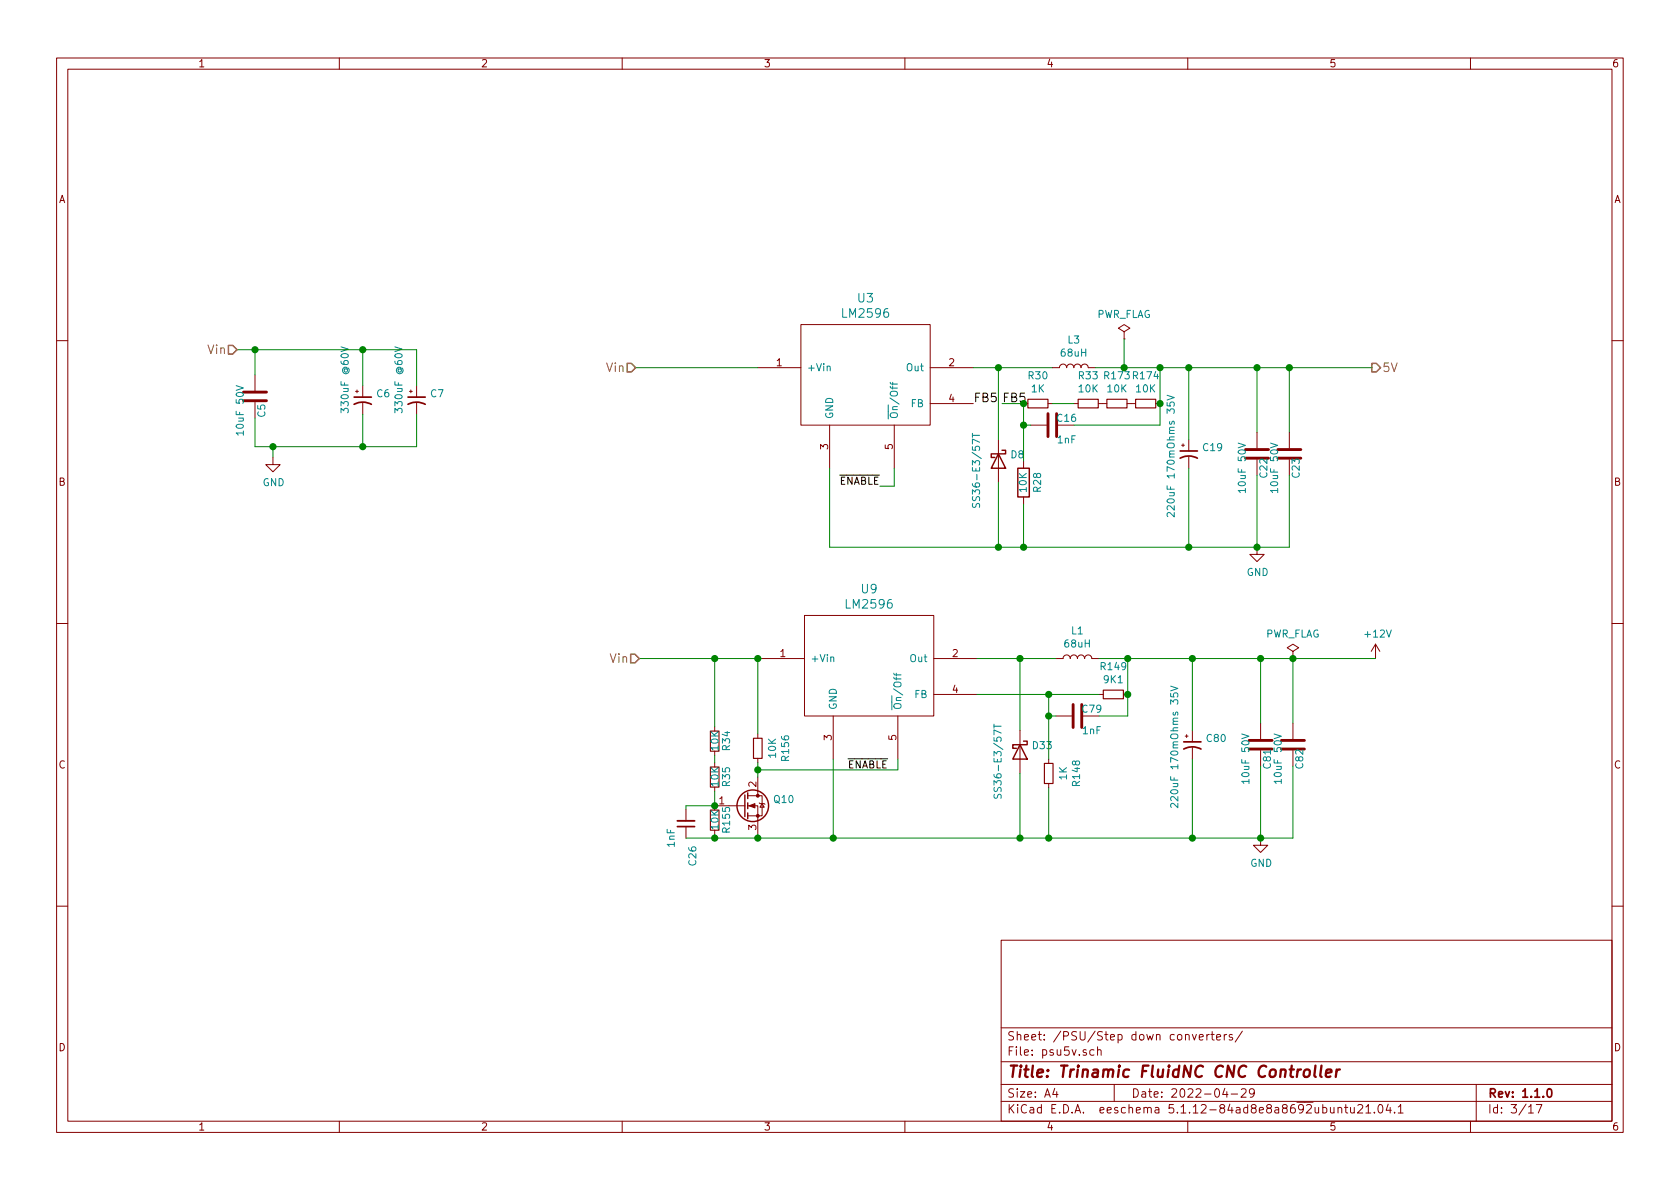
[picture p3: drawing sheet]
<svg xmlns="http://www.w3.org/2000/svg" width="297mm" height="210mm" viewBox="0 0 297 210" stroke-linecap="round" stroke-linejoin="round" font-family="sans-serif">
<g fill="none" stroke="#840000" stroke-width=".18">
<path d="M10 10.3h277v189.9h-277zM12 12.2h273v186.1h-273zM60 10.3v1.9M110 10.3v1.9M160 10.3v1.9M210 10.3v1.9M260 10.3v1.9M141.6 57.4h22.9v17.8h-22.9zM198.8 58.7l1-.7-1-.6-1.1 .6 1.1 .7v1.2M198.8 59.9h.1M10 60.2h2M45.1 66.3v2.8"/>
<path d="M62.9 69.2h.5M63.1 69v.5M64.1 68.2v2M64.1 71.2v2.1M72.4 69.2h.5M72.6 69v.5M73.7 68.2v2M73.7 71.2v2.1M134 65h7.6M146.7 75.2v7.6M158.1 75.2v7.6M164.5 71.4h7.6"/>
<path d="M164.5 65h7.6M176.5 77.7v7.6M181 71.4h.7M182.2 75.2h2.8M185.3 71.4h.8M186.1 65h1.2a.63 .63 0 0 1 .7-.6 .63 .63 0 0 1 .6 .6 .63 .63 0 0 1 .6-.6 .63 .63 0 0 1 .7 .6 .63 .63 0 0 1 .6-.6 .63 .63 0 0 1 .6 .6 .63 .63 0 0 1 .7-.6 .63 .63 0 0 1 .6 .6h1.3M189.9 71.4h.7M194.2 71.4h1.5M199.3 71.4h1.5M204.3 71.4h.8M208.9 78.7h.5M209.2 78.5v.5"/>
<path d="M210.2 77.7v2.1M222.2 76.4v2.8M228 76.4v2.8M285 60.2h2M48.3 80.9v1.3h1.2l-1.2 1.2-1.3-1.2h1.3M181 81.5v1.3M181 87.9v1.2M210.2 80.8v2M222.2 96.8v1.2h1.3l-1.3 1.3-1.2-1.3h1.2M10 110.3h2M134.6 116.5h7.6M142.2 108.8h22.9v17.8h-22.9z"/>
<path d="M165.1 116.5h7.6M186.7 116.5h1.3a.63 .63 0 0 1 .6-.7 .63 .63 0 0 1 .6 .7 .63 .63 0 0 1 .7-.7 .63 .63 0 0 1 .6 .7 .63 .63 0 0 1 .6-.7 .63 .63 0 0 1 .7 .7 .63 .63 0 0 1 .6-.7 .63 .63 0 0 1 .6 .7h1.3M228.6 115.2l1-.7-1-.6-1 .6 1 .7v1.3M228.6 116.5h.1M243.2 113.9l-.8 1.3M243.2 113.9v2.6M243.2 113.9l.8 1.3M285 110.3h2M126.4 128.5v.8M126.4 132.8v.8M126.4 134.9v.7M126.4 139.2v.7"/>
<path d="M134 129.8v.8M134 134.1v.8M134 137.4v3.3M147.3 126.6v7.6M158.7 126.6v7.6M165.1 122.8h7.6M180.3 129.2v7.6M185.4 134.2v.8M185.4 138.6v.7M186.7 126.6h2.8M194.3 122.8h.8M198.6 122.8h.8"/>
<path d="M209.5 130.2h.6M209.8 129.9v.5M210.8 129.2v2M210.8 132.2v2M222.9 127.9v2.8M228.6 127.9v2.8M121.3 143.1v2.1M121.3 146.2v2M126.4 146.8v.8M131.7 142.5h-5.3v.8M132.2 142.5h1.8v5.1M132.2 140.7h2.5v3.6h-2.5"/>
<path d="M134.2 142l.2 .1h.7l.2 .1M134.7 142.1l.4 .6h-.7zM222.9 148.2v1.3h1.3l-1.3 1.2-1.3-1.2h1.3M10 160.2h2M177 166.3h108v32h-108zM285 160.2h2M60 198.3v1.9M110 198.3v1.9M160 198.3v1.9M177 194.8h108M177 191.8h108M177 187.8h108"/>
<path d="M177 181.8h108M186.5 192.5l-.4 1h1M186.8 193v1M193.4 185.7l-.4-.1-.3 .3 .1 .6 .2 .1 .4-.1M194.1 185.7l.2-.1 .3 .1 .1 .9M194.1 185.1v1.5M197 191.8v3M210 198.3v1.9M212 183.4l.8-.1-.1-.3-.5-.1-.2 .2 .1 .7h.6M213.4 182.9v1M213.8 182.9l-.4 .3M214.1 182.9h.6"/>
<path d="M214.3 182.4v1.3l.4 .2M215.1 183.4l.7-.1-.1-.3-.4-.1-.2 .2 .1 .7h.5M216.5 182.9v1M216.6 192.5l-.4 1h.9M216.9 182.9l-.4 .3M216.9 193v1M217.7 193.5h1.1M217.9 183l-.4-.1-.2 .2 .1 .3 .5 .1v.3h-.6M219.5 192.7l.2-.2h.3l.3 .2v.3v.2l-.9 .8h.9M219.7 182.3l-1.3 2M221.8 193.2l-.3 .3h-.3l-.3-.3v-.4l.2-.2 .4-.1 .2 .2a1.13 1.13 0 0 1-.2 1.2l-.4 .1M235.2 195.8l.1 .9 .4 .1 .2-.1"/>
<path d="M235.9 195.8v1M236.6 196l.1-.1a.37 .37 0 0 1 .5 .1v.8M236.6 195.8v1M237.7 195.8h.6M237.9 195.3v1.3l.4 .2M238.8 195.8v.8a.39 .39 0 0 0 .6 .1M239.4 195.8v1M240.1 195.5l.2-.2h.3l.3 .2v.3l-.9 1h.9M241.5 195.8l.4-.5v1.5M241.5 196.8h.9M243 196.7v.1M243.8 195.5l.3-.2a.94 .94 0 0 1 0 1.5 .79 .79 0 0 1-.3-1.3z"/>
<path d="M245.4 195.2l-.3 1.1h.9M245.8 195.8v1M246.6 196.7v.1M247.2 195.8l.4-.5v1.5M247.2 196.8h.9M260 198.3v1.9M261 191.8v6.5M270.3 195.8l.4-.5v1.5M270.3 196.8h.8M271.6 195.3h1l-.6 1.5"/>
</g>
<path d="M62.6 71.5a3.2 3.2 0 0 1 3.1 0M62.6 70.2h3.1M72.1 71.5a3.2 3.2 0 0 1 3.1 0M72.1 70.2h3.1M208.7 79.8h3M208.7 81a3.2 3.2 0 0 1 3 0M209.3 132.5a3.2 3.2 0 0 1 3 0M209.3 131.2h3M119.8 146.2h3M273.7 192.6l.3-.1a.94 .94 0 0 1 0 1.5h-.1a1 1 0 0 1-.2-1.4z" fill="none" stroke="#840000" stroke-width=".3"/>
<path d="M230.7 189.3a.51 .51 0 0 1 .5-.2 .51 .51 0 0 1 .4 .4l-.1 .6a.56 .56 0 0 1-.5 .4 .56 .56 0 0 1-.5-.4zM232.6 188.4l-.2 1.8 .2 .2M233.7 188.4l-.3 1.8 .3 .2M234.4 189.8l1-.2v-.4l-.6-.1-.3 .3v.9l.1 .1 .6-.1M236.3 189.1l-.1 1.3M236.9 189.1a.54 .54 0 0 0-.6 .4" fill="none" stroke="#840000" stroke-width=".41"/>
<g fill="none" stroke="#008484" stroke-width=".18">
<path d="M41.8 68.2l1.2 .4-1.2 .4M60.3 61.3l1.3 .4-1.3 .5M69.8 61.3l1.3 .4-1.3 .5M146.3 64.9l.1-.2 .3 .1 .1 .8M157.4 68.3l.2 .3h1.1M157.4 67.6l.2 .3h1.1M157.8 67.6v.5M157.8 68.3v.5M171.9 76.6v.7M171.9 77h1.3M206.3 71.2v.5l.7 .1-.2-.5 .3-.2h.3l.2 .2-.1 .5M206.3 69.9l1.3 .4-1.3 .4"/>
<path d="M218.9 78.4l1.3 .4-1.3 .4M224.6 78.4l1.3 .4-1.3 .4M172 89l-.1 .5 .2 .2 .4-.1 .2-.5 .3-.1 .2 .2v.5M207.6 90.6v.8l-.9-.8-.4 .3 .2 .5M146.9 116.3l.2-.1h.3v.8M158 119.8l.2 .3h1.1M158 119l.2 .3h1.1M158.5 119v.5M158.5 119.8v.4M175.7 128.1v.7M175.7 128.4h1.3M207 122.6v.6l.6 .1-.1-.5 .2-.3h.3l.3 .3-.2 .5"/>
<path d="M207 121.3l1.3 .4-1.3 .5M219.6 129.8l1.2 .4-1.2 .4M225.3 129.8l1.2 .4-1.2 .4M175.8 140.5l-.1 .4 .2 .2h.4l.2-.6h.3l.2 .2v.5M208.3 142.1v.7l-1-.7-.3 .2 .1 .5"/>
</g>
<path d="M181.7 70.6h3.6v1.5h-3.6zM190.6 70.6h3.6v1.5h-3.6zM195.7 70.6h3.6v1.5h-3.6zM200.8 70.6h3.5v1.5h-3.5zM125.6 135.6h1.5v3.6h-1.5zM125.6 129.3h1.5v3.5h-1.5zM133.2 130.6h1.5v3.5h-1.5zM184.7 135h1.5v3.6h-1.5zM195.1 122h3.5v1.6h-3.5zM125.6 143.3h1.5v3.5h-1.5z" fill="none" stroke="#840000" stroke-width=".2"/>
<g fill="none" stroke="#840000" stroke-width=".51">
<path d="M43.1 69.3h4M43.1 70.9h4M185.3 73.1v4.1M186.8 73.1v4.1M220.2 79.5h4.1M225.9 79.5h4.1M220.2 81h4.1M225.9 81h4.1M189.7 124.6v4M191.3 124.6v4M220.9 130.9h4M220.9 132.5h4"/>
<path d="M226.6 130.9h4M226.6 132.5h4"/>
</g>
<path d="M119.8 145.2h3" fill="none" stroke="#840000" stroke-width=".33"/>
<g fill="none" stroke="#840000" stroke-width=".25">
<path d="M177.2 79.6h.6v.7h-2.5v.6h.6M176.5 80.3l1.3 2.5h-2.5zM180 82.8h2v5.1h-2zM180.3 131.7l1.3 2.5h-2.5zM181 131.1h.6v.6h-2.5v.6h.6M131.7 140.6v3.8M132.2 140.2v1M132.2 142v1M132.2 143.8v1"/>
<circle cx="133.1" cy="142.5" r="2.79"/>
</g>
<g fill="#840000" stroke="#840000" stroke-width=".18">
<path d="M132.5 142.5l1-.4v.8z"/>
<circle cx="134" cy="144.3" r=".25"/>
<circle cx="134" cy="140.7" r=".25"/>
</g>
<g fill="none" stroke="#008400" stroke-width=".18">
<path d="M198.8 59.9v5.1M41.9 61.8h31.8v6.4M45.1 61.8v4.5M48.3 79v1.9M64.1 61.8v6.4M64.1 73.3v5.7M73.7 73.3v5.7h-28.6v-5.1M112.4 65h21.6M172.1 65h14M176.5 65v12.7M177.2 71.4h3.8v10.1M181 75.2h1.2"/>
<path d="M186.1 71.4h3.8M193.7 65h48.9M205.1 65v10.2h-15.2M210.2 65v12.7M222.2 65v11.4M228 65v11.4M146.7 82.8v14h81.3v-12.7M158.1 82.8v3.2h-2.5M176.5 85.3v11.5M181 89.1v7.7M210.2 82.8v14M222.2 84.1v12.7"/>
<path d="M113 116.5h21.6M126.4 116.5v12M134 116.5v13.3M172.7 116.5h14M180.3 116.5v12.7M194.3 116.5h48.9M199.4 116.5v10.1h-5.1M210.8 116.5v12.7M222.9 116.5v11.4M228.6 116.5v11.4M126.4 133.6v1.3M126.4 139.9v2.6h-5.1v.6"/>
<path d="M134 134.9v2.5M147.3 134.2v14M158.7 134.2v1.9h-24.7M172.7 122.8h21.6M180.3 136.8v11.4M185.4 122.8v11.4M185.4 139.3v8.9M185.4 126.6h1.3M210.8 134.2v14M222.9 135.5v12.7M228.6 135.5v12.7h-107.3M126.4 147.6v.6"/>
<path d="M134 147.6v.6"/>
</g>
<path d="M40.4 61.1h.7l.8 .7-.8 .8h-.7zM110.9 64.3h.7l.8 .7-.8 .8h-.7zM242.6 64.3h.7l.8 .7-.8 .8h-.7zM111.5 115.7h.8l.7 .8-.7 .7h-.8z" fill="none" stroke="#848400" stroke-width=".25"/>
<g fill="#008400" stroke="#008400" stroke-width=".25">
<circle cx="176.5" cy="96.8" r=".51"/>
<circle cx="64.1" cy="79" r=".51"/>
<circle cx="64.1" cy="61.8" r=".51"/>
<circle cx="210.2" cy="65" r=".51"/>
<circle cx="181" cy="96.8" r=".51"/>
<circle cx="222.3" cy="65" r=".51"/>
<circle cx="205.1" cy="65" r=".51"/>
<circle cx="45.1" cy="61.8" r=".51"/>
<circle cx="48.3" cy="79" r=".51"/>
<circle cx="222.3" cy="96.8" r=".51"/>
<circle cx="210.2" cy="96.8" r=".51"/>
<circle cx="205.1" cy="71.4" r=".51"/>
<circle cx="228" cy="65" r=".51"/>
<circle cx="181" cy="75.2" r=".51"/>
<circle cx="198.8" cy="65" r=".51"/>
<circle cx="228.6" cy="116.5" r=".51"/>
<circle cx="134" cy="148.2" r=".51"/>
<circle cx="147.3" cy="148.2" r=".51"/>
<circle cx="134" cy="116.5" r=".51"/>
<circle cx="210.8" cy="116.5" r=".51"/>
<circle cx="126.4" cy="142.5" r=".51"/>
<circle cx="222.9" cy="116.5" r=".51"/>
<circle cx="222.9" cy="148.2" r=".51"/>
<circle cx="126.4" cy="116.5" r=".51"/>
<circle cx="210.8" cy="148.2" r=".51"/>
<circle cx="176.5" cy="65" r=".51"/>
<circle cx="180.3" cy="148.2" r=".51"/>
<circle cx="126.4" cy="148.2" r=".51"/>
<circle cx="185.4" cy="148.2" r=".51"/>
<circle cx="185.4" cy="122.8" r=".51"/>
<circle cx="199.4" cy="122.8" r=".51"/>
<circle cx="185.4" cy="126.6" r=".51"/>
<circle cx="180.3" cy="116.5" r=".51"/>
<circle cx="199.4" cy="116.5" r=".51"/>
<circle cx="134" cy="136.1" r=".51"/>
</g>
<text font-size="2.8" fill="#840000" x="178" y="190.5">Title: Trinamic FluidNC CNC Controller</text>
<g font-size="2.1" fill="#008484">
<text x="151.7" y="53.5">U3</text>
<text x="149.1" y="56.2">LM2596</text>
<text x="149.8" y="107.6">LM2596</text>
<text x="152.3" y="104.9">U9</text>
</g>
<g font-size="2.1" fill="#848400">
<text x="36.8" y="62.6">Vin</text>
<text x="107.3" y="65.8">Vin</text>
<text x="244.3" y="65.8">5V</text>
<text x="107.9" y="117.2">Vin</text>
</g>
<text font-size="2.1" x="172.1" y="71.1">FB5</text>
<text font-size="2.1" fill="#008400" x="177.2" y="71.1">FB5</text>
<g font-size="2.1" fill="#840000">
<text x="178" y="184">Sheet: /PSU/Step down converters/</text>
<text x="178" y="186.7">File: psu5v.sch</text>
<text x="178" y="196.9">KiCad E.D.A. eeschema 5.1.12-84ad8e8a8692ubuntu21.04.1</text>
<text x="178" y="194.1">Size: A4</text>
<text x="200" y="194.1">Date: 2022-04-29</text>
<text x="263" y="194.1">Rev: 1.1.0</text>
<text x="263" y="196.9">Id: 3/17</text>
</g>
<g font-size="1.8" fill="#840000">
<text x="35" y="11.9">1</text>
<text x="85" y="11.9">2</text>
<text x="135" y="11.9">3</text>
<text x="185" y="11.9">4</text>
<text x="235" y="11.9">5</text>
<text x="285" y="11.9">6</text>
<text x="10.4" y="35.9">A</text>
<text x="285.4" y="35.9">A</text>
<text x="137.3" y="64.8">1</text>
<text x="167.8" y="64.8">2</text>
<text x="167.8" y="71.1">4</text>
<text x="146.4" y="79.5" transform="rotate(-90 146.4 79.5)">3</text>
<text x="157.9" y="79.5" transform="rotate(-90 157.9 79.5)">5</text>
<text x="10.4" y="85.9">B</text>
<text x="285.4" y="85.9">B</text>
<text x="137.9" y="116.2">1</text>
<text x="168.4" y="116.2">2</text>
<text x="168.4" y="122.5">4</text>
<text x="147.1" y="130.9" transform="rotate(-90 147.1 130.9)">3</text>
<text x="158.5" y="130.9" transform="rotate(-90 158.5 130.9)">5</text>
<text x="10.4" y="135.9">C</text>
<text x="285.4" y="135.9">C</text>
<text x="127.2" y="142.2">1</text>
<text x="133.7" y="139.2" transform="rotate(-90 133.7 139.2)">2</text>
<text x="133.7" y="146.8" transform="rotate(-90 133.7 146.8)">3</text>
<text x="10.4" y="185.9">D</text>
<text x="285.4" y="185.9">D</text>
<text x="35" y="199.9">1</text>
<text x="85" y="199.9">2</text>
<text x="135" y="199.9">3</text>
<text x="185" y="199.9">4</text>
<text x="235" y="199.9">5</text>
<text x="285" y="199.9">6</text>
</g>
<g font-size="1.8" fill="#008484">
<text x="193.8" y="56.2">PWR_FLAG</text>
<text x="142.6" y="65.7">+Vin</text>
<text x="160.4" y="65.7">Out</text>
<text x="187.7" y="63.1">68uH</text>
<text x="188.8" y="60.8">L3</text>
<text x="66.6" y="70.3">C6</text>
<text x="76.2" y="70.3">C7</text>
<text x="181.9" y="67.1">R30</text>
<text x="182.4" y="69.4">1K</text>
<text x="190.8" y="67.1">R33</text>
<text x="190.8" y="69.4">10K</text>
<text x="195.4" y="67.1">R173 R174</text>
<text x="195.9" y="69.4">10K</text>
<text x="200.9" y="69.4">10K</text>
<text x="43.1" y="76.5" transform="rotate(-90 43.1 76.5)">10uF 50V</text>
<text x="46.9" y="73.8" transform="rotate(-90 46.9 73.8)">C5</text>
<text x="61.6" y="72.4" transform="rotate(-90 61.6 72.4)">330uF @60V</text>
<text x="71.2" y="72.4" transform="rotate(-90 71.2 72.4)">330uF @60V</text>
<text x="147.3" y="74.2" transform="rotate(-90 147.3 74.2)">GND</text>
<text x="158.7" y="74.2" transform="rotate(-90 158.7 74.2)">On/Off</text>
<text x="161.1" y="72">FB</text>
<text x="187" y="74.6">C16</text>
<text x="178.8" y="81">D8</text>
<text x="187" y="78.4">1nF</text>
<text x="212.8" y="79.8">C19</text>
<text x="46.4" y="86">GND</text>
<text x="173.3" y="88.6" transform="rotate(-90 173.3 88.6)">SS36-E3/57T</text>
<text x="181.5" y="87" transform="rotate(-90 181.5 87)">10K</text>
<text x="184.1" y="87" transform="rotate(-90 184.1 87)">R28</text>
<text x="220.3" y="86.7" transform="rotate(-90 220.3 86.7)">10uF 50V</text>
<text x="224.1" y="84.4" transform="rotate(-90 224.1 84.4)">C22</text>
<text x="226" y="86.7" transform="rotate(-90 226 86.7)">10uF 50V</text>
<text x="229.8" y="84.4" transform="rotate(-90 229.8 84.4)">C23</text>
<text x="207.7" y="90.1" transform="rotate(-90 207.7 90.1)">220uF 170mOhms 35V</text>
<text x="220.4" y="101.8">GND</text>
<text x="189.5" y="112.2">L1</text>
<text x="223.6" y="112.7">PWR_FLAG</text>
<text x="241.5" y="112.7">+12V</text>
<text x="143.3" y="117.1">+Vin</text>
<text x="161" y="117.1">Out</text>
<text x="188.3" y="114.5">68uH</text>
<text x="194.7" y="118.5">R149</text>
<text x="148" y="125.6" transform="rotate(-90 148 125.6)">GND</text>
<text x="159.4" y="125.6" transform="rotate(-90 159.4 125.6)">On/Off</text>
<text x="161.7" y="123.4">FB</text>
<text x="195.2" y="120.8">9K1</text>
<text x="191.4" y="126">C79</text>
<text x="191.5" y="129.8">1nF</text>
<text x="213.4" y="131.2">C80</text>
<text x="127.1" y="132.7" transform="rotate(-90 127.1 132.7)">10K</text>
<text x="129.1" y="132.7" transform="rotate(-90 129.1 132.7)">R34</text>
<text x="137.2" y="134" transform="rotate(-90 137.2 134)">10K</text>
<text x="139.5" y="134.4" transform="rotate(-90 139.5 134.4)">R156</text>
<text x="182.7" y="132.5">D33</text>
<text x="188.6" y="137.9" transform="rotate(-90 188.6 137.9)">1K</text>
<text x="224.7" y="135.9" transform="rotate(-90 224.7 135.9)">C81</text>
<text x="230.4" y="135.9" transform="rotate(-90 230.4 135.9)">C82</text>
<text x="127.1" y="139" transform="rotate(-90 127.1 139)">10K</text>
<text x="129.1" y="139" transform="rotate(-90 129.1 139)">R35</text>
<text x="136.9" y="142">Q10</text>
<text x="177.1" y="140" transform="rotate(-90 177.1 140)">SS36-E3/57T</text>
<text x="191" y="138.9" transform="rotate(-90 191 138.9)">R148</text>
<text x="208.3" y="141.5" transform="rotate(-90 208.3 141.5)">220uF 170mOhms 35V</text>
<text x="220.9" y="138.1" transform="rotate(-90 220.9 138.1)">10uF 50V</text>
<text x="226.6" y="138.1" transform="rotate(-90 226.6 138.1)">10uF 50V</text>
<text x="119.3" y="149.8" transform="rotate(-90 119.3 149.8)">1nF</text>
<text x="127.1" y="146.6" transform="rotate(-90 127.1 146.6)">10K</text>
<text x="129.1" y="147.1" transform="rotate(-90 129.1 147.1)">R155</text>
<text x="123.1" y="153" transform="rotate(-90 123.1 153)">C26</text>
<text x="221.1" y="153.3">GND</text>
</g>
<g font-size="1.8">
<text x="148.3" y="85.7">ENABLE</text>
<text x="149.9" y="135.9">ENABLE</text>
</g>
</svg>
